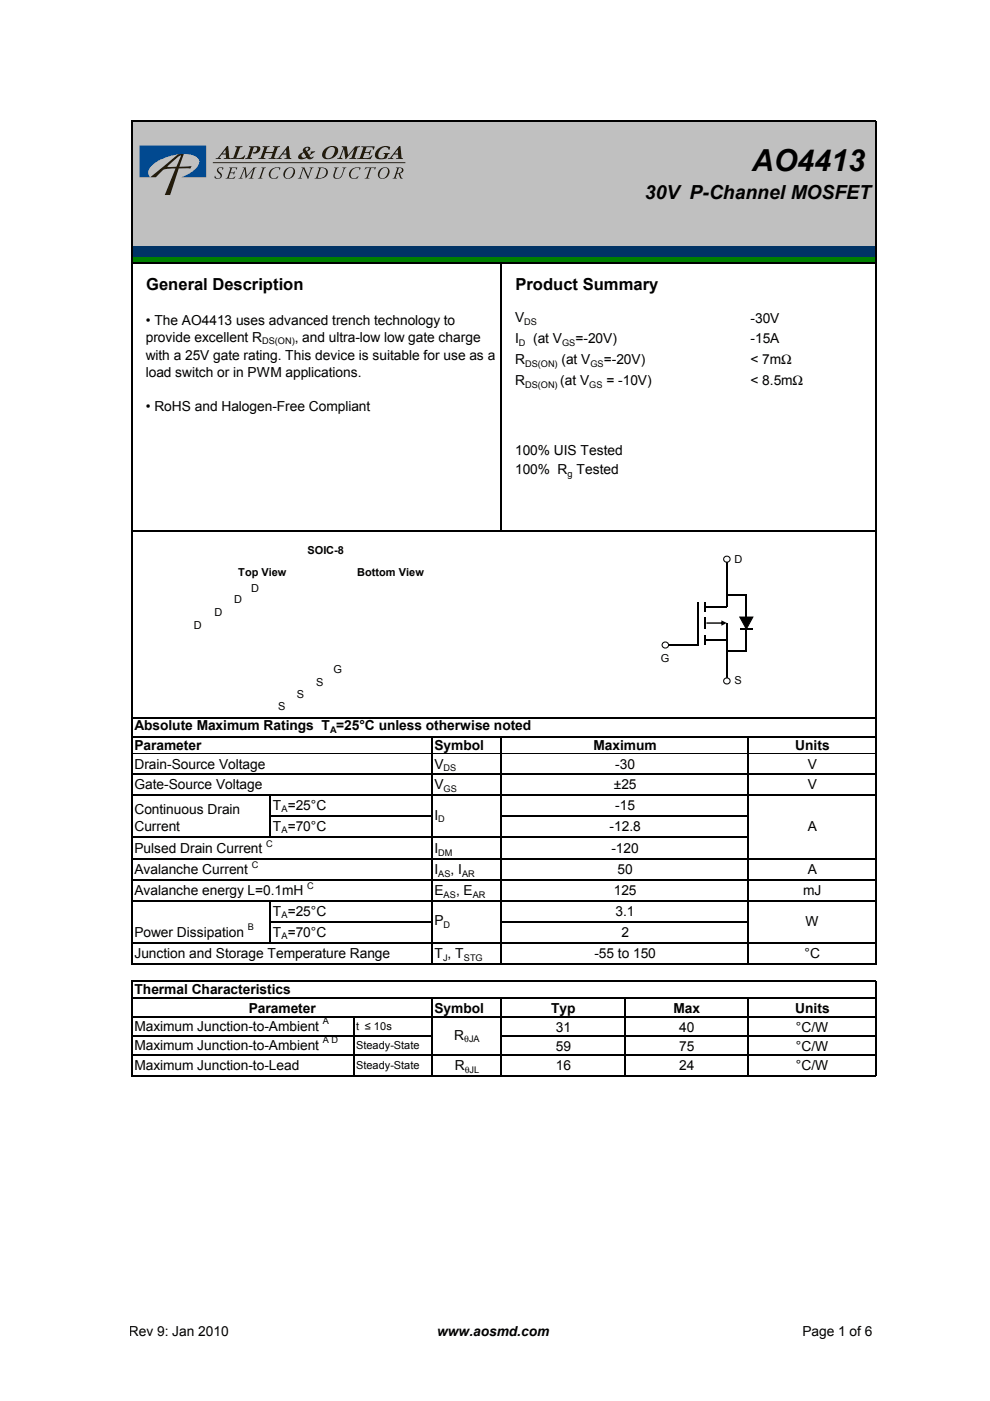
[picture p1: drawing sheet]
<svg xmlns="http://www.w3.org/2000/svg" width="210mm" height="297mm" viewBox="0 0 210 297" stroke-linecap="round" stroke-linejoin="round" font-family="sans-serif">
<path d="M28.1 25.7h157.6v26.6h-157.6z" fill="#c0c0c0"/>
<path d="M28.1 52.2h157.6v2.4h-157.6z" fill="#003365"/>
<path d="M28.1 54.6h157.6v1.3h-157.6z" fill="#008000"/>
<path d="M27.9 25.4v134.3M28.1 25.6h157.7M185.7 25.7v134M28.1 55.8h157.7M106.3 56v56.7M28.1 112.6h157.7M28.1 152.1h157.7M28.1 156.2h157.7M91.6 156.3v3.4M106.3 156.3v3.4M158.6 156.3v3.4" fill="none" stroke="#000" stroke-width=".25"/>
<path d="M28.1 159.7h157.7" fill="none" stroke="#000" stroke-width=".21"/>
<path d="M149.5 127.6v2.2M149.5 130.8v2.5M149.5 134.6v2.1" fill="none" stroke="#000" stroke-width=".42"/>
<path d="M154.1 119v9.7M141.7 136.8h6.2M147.9 127.6v9.3M149.5 128.7h4.6M149.5 135.7h4.6M154.1 126.2h4.1v4.6M154.1 132.1v11.8M158.2 133.3v4.7h-4.1" fill="none" stroke="#000" stroke-width=".3"/>
<g fill="#000">
<path d="M149.8 132h3.4v.2h-3.4zM153 131.5l1.1 .6-1.1 .6z"/>
<path d="M156.7 130.7h3.1l-1.6 2.9zM157 130.8l1.3 2.5h-.1l1.3-2.5 .1 .1h-2.8z"/>
</g>
<path d="M156.8 130.8h2.8l-1.4 2.5z" fill="#000"/>
<circle cx="154.1" cy="118.6" r=".67" fill="#fff"/>
<path d="M153.3 118.5a.8 .8 0 0 1 1.6 0 .8 .8 0 0 1-1.6 0zM153.5 118.6a.55 .55 0 0 0 1.1 0 .55 .55 0 0 0-1.1 0z" fill="#000"/>
<circle cx="141" cy="136.8" r=".66" fill="#fff"/>
<path d="M140.3 136.8a.78 .78 0 0 1 1.5 0 .78 .78 0 0 1-1.5 0zM140.5 136.8a.55 .55 0 0 0 1.1 0 .55 .55 0 0 0-1.1 0z" fill="#000"/>
<circle cx="154.1" cy="144.4" r=".67" fill="#fff"/>
<path d="M153.3 144.4a.8 .8 0 0 1 1.6 0 .8 .8 0 0 1-1.6 0zM153.5 144.4a.55 .55 0 0 0 1.1 0 .55 .55 0 0 0-1.1 0z" fill="#000"/>
<path d="M156.8 133.4h2.8" fill="none" stroke="#000" stroke-width=".3"/>
<g fill="#251a05">
<path d="M49.9 31h1.5v.2l-.5 .1-.8 2.1a1.68 1.68 0 0 0 1.8-.5l-.2 .8h-2.8l.1-.2 .5-.1 .7-2-.3-.3z"/>
<path d="M52.8 31h1.3a.69 .69 0 0 1 .9 .1 .69 .69 0 0 1 .1 .9 .94 .94 0 0 1-1.5 .4l.1-.1a.64 .64 0 0 0 .7-.3 .64 .64 0 0 0-.1-.8l-.5 .1-.7 2-.1 .2h.5l-.1 .2h-1.5l.5-.3 .4-.9 .3-1.2-.3-.1z"/>
<path d="M55.7 31h1.5v.2h-.5l-.4 1h1h.6l.3-.9-.4-.2 .1-.1h1.5l-.5 .3-.1 .2-.7 2 .4 .1-.1 .1-1.4-.1a.76 .76 0 0 0 .7-.9l.1-.2h-1.6l-.3 1 .4 .1v.1h-1.6l.1-.1 .5-.1 .2-.5 .5-1.7-.3-.1z"/>
<path d="M72.5 31h1l.3 1.9 1.1-1.4a1.25 1.25 0 0 1 1.5-.4l-.6 .3-.6 2 .4 .2-.1 .1h-1.5l.1-.1a.71 .71 0 0 0 .7-.9l.3-1.2-1.7 2.2h-.2l-.3-2.1-.6 1.7 .3 .3v.1h-1.1l.5-.3 .7-1.8 .1-.3-.4-.1z"/>
<path d="M76.7 31h1a2.42 2.42 0 0 1 1.7 .2l-.2 .5h-.1a.46 .46 0 0 0-.2-.5 .46 .46 0 0 0-.5 0h-.7l-.2 1a.83 .83 0 0 0 1.1-.4h.1l-.3 1.1h-.2v-.3a.68 .68 0 0 0-.9-.1l-.3 .9 .3 .1a1.93 1.93 0 0 0 1.7-.6v.1a.89 .89 0 0 1-1.3 .7h-2v-.1a.47 .47 0 0 0 .7-.4l.6-1.9-.4-.1z"/>
<path d="M80.1 31.6a2.05 2.05 0 0 1 2.6-.3l-.2 .5a1.03 1.03 0 0 0-1-.7 1.03 1.03 0 0 0-1 .8 1 1 0 0 0 .2 1.7 .7 .7 0 0 0 .7-.2 .7 .7 0 0 0 .2-.7l-.3-.1 .1-.1h1.2l-.3 .2a1.28 1.28 0 0 1-1.6 1.1 1.03 1.03 0 0 1-1.2-.6 1.03 1.03 0 0 1 .3-1.2z"/>
<path d="M46.2 35.6l.6-.1 .6 .1-.2 .4-.2-.4h-.5a.64 .64 0 0 0 .4 1.1 .83 .83 0 0 1-.3 1.2 .83 .83 0 0 1-1.1-.2l.1-.4a.56 .56 0 0 0 .7 .5 .56 .56 0 0 0 .3-.9l-.2-.1a.68 .68 0 0 1-.2-1.2z"/>
<path d="M48.6 35.5h1.7l-.2 .5-.2-.3-.7-.1-.3 .9a.72 .72 0 0 0 1-.2l-.3 .7a.45 .45 0 0 0-.4-.3 .45 .45 0 0 0-.4 .1l-.2 .9a1.24 1.24 0 0 0 1.3-.3 .87 .87 0 0 1-1.1 .5l-1-.1 .3-.1 .2-.3 .5-1.6z"/>
<path d="M51.5 35.5h.6l.2 1.8 1.1-1.2a.72 .72 0 0 1 1-.6l-.4 .3-.4 1.4-.2 .5 .3 .2-1-.1 .4-.2 .6-1.7-1.6 1.9-.2-1.9-.7 1.7 .2 .3h-.8l.1-.1a3.2 3.2 0 0 0 1-2z"/>
<path d="M55.5 35.5h.9l-.4 .3-.6 1.6v.3l.2 .2h-.9l.4-.3 .5-1.6 .1-.3z"/>
<path d="M57.5 35.9l.6-.3 .7-.1 .7 .1-.3 .5v-.3a1.24 1.24 0 0 0-1.6 .3 1.24 1.24 0 0 0 .2 1.7 1.27 1.27 0 0 0 1.2-.5 .97 .97 0 0 1-1.5 .5 1.14 1.14 0 0 1 0-1.9z"/>
<path d="M63.9 35.5h.7l.7 1.9 .6-1.7-.3-.2h.9l-.4 .3-.7 2.1-1.1-2.1-.6 1.8 .3 .3-.9-.1 .3-.1 .3-.7 .5-1.3z"/>
<path d="M70.9 35.5h.9l-.4 .3-.3 1.1-.1 .6a.89 .89 0 0 0 1 .2 .89 .89 0 0 0 .5-.8l.3-1.2-.2-.2h.9a.79 .79 0 0 0-.7 .9 1.42 1.42 0 0 1-1.7 1.5 .63 .63 0 0 1-.4-1l.4-1.1z"/>
<path d="M74.5 35.9l.6-.3 .7-.1 .7 .1-.3 .5v-.3a1.24 1.24 0 0 0-1.6 .3 1.24 1.24 0 0 0 .2 1.7 1.27 1.27 0 0 0 1.2-.5 .97 .97 0 0 1-1.5 .5 1.14 1.14 0 0 1 0-1.9z"/>
<path d="M77.6 35.4l2.1 .1-.2 .5-.2-.4h-.6l-.7 2 .3 .3-1-.1 .4-.2 .7-2-.7 .1-.4 .2z"/>
<path d="M48.1 31h.3l.2 1.9a.41 .41 0 0 0 .3 .7v.1h-1.5l.5-.3v-.6h-.9l-.5 .6 .4 .2-.1 .1h-1.1l.6-.3zM47.8 31.7l-.6 .8h.7z"/>
<path d="M61 31h.2l.2 1.9a.41 .41 0 0 0 .4 .7l-.1 .1h-1.4l.5-.3-.1-.6h-.8l-.5 .6 .3 .2v.1h-1.1l.5-.3zM60.6 31.7l-.6 .8h.7z"/>
<path d="M64.5 31.4l.5-.3a.52 .52 0 0 1 .8 .3 .52 .52 0 0 1-.5 .7h-.2l.4 .7a.45 .45 0 0 0 .4-.7h.9l-1.2 1a.52 .52 0 0 0 .9 .1 .84 .84 0 0 1-1.5 .2 1.35 1.35 0 0 1-1.8 0 1.28 1.28 0 0 1 1.1-1.1 .59 .59 0 0 1 .2-.9zM64.1 32.6a.49 .49 0 0 0 0 .8 .49 .49 0 0 0 .8-.3l-.5-.7zM64.8 31.4a.29 .29 0 0 0 .2 .5 .29 .29 0 0 0 .4-.3 .28 .28 0 0 0-.2-.3 .28 .28 0 0 0-.4 .1z"/>
<path d="M68.9 31.6l.9-.5a1.21 1.21 0 0 1 1.3 0 1.21 1.21 0 0 1 .5 1.2 1.97 1.97 0 0 1-3.2 .9 1.6 1.6 0 0 1 .5-1.6zM69.5 31.6a1.62 1.62 0 0 0-.3 1.9 1.56 1.56 0 0 0 1.7-2.2 .96 .96 0 0 0-1.4 .3z"/>
<path d="M84.6 31h.3l.2 1.9a.41 .41 0 0 0 .4 .7l-.1 .1h-1.5l.5-.3v-.6h-.9l-.4 .6 .3 .2-.1 .1h-1.1l.6-.3zM84.3 31.7l-.6 .8h.7z"/>
<path d="M60.4 36a1.25 1.25 0 0 1 2.1 0 1.46 1.46 0 0 1-.5 1.6 1.46 1.46 0 0 1-1.7 0 1.26 1.26 0 0 1 .1-1.6zM61 35.8l-.4 .5a.86 .86 0 0 0-.2 .9 .86 .86 0 0 0 .6 .6 1.49 1.49 0 0 0 1.1-2l-.5-.2z"/>
<path d="M67.4 35.5h.4a1.2 1.2 0 0 1 1.7 1.3 2.3 2.3 0 0 1-2.6 1.1l-.2-.1 .3-.2 .6-1.7 .1-.2zM68 35.6l-.6 2a1.23 1.23 0 0 0 1.4-.3 1.23 1.23 0 0 0 .1-1.5z"/>
<path d="M80.5 36a1.25 1.25 0 0 1 2 0 1.46 1.46 0 0 1-.5 1.6 1.46 1.46 0 0 1-1.7 0 1.26 1.26 0 0 1 .2-1.6zM81.1 35.8l-.4 .5a.86 .86 0 0 0-.3 .9 .86 .86 0 0 0 .7 .6 1.49 1.49 0 0 0 1-2l-.4-.2z"/>
<path d="M84 35.5a1.18 1.18 0 0 1 1.5 .6 .78 .78 0 0 1-.7 .7 1.13 1.13 0 0 0 .6 1.1l-.5-.1-.5-1-.3 .1-.2 .7 .2 .3h-.8l.3-.3 .5-1.6 .1-.3zM84.6 35.6l-.3 .9 .1 .2a.56 .56 0 0 0 .7-.4 .56 .56 0 0 0-.4-.7z"/>
<path d="M31.9 37.6h1.2a3.9 3.9 0 0 1 2.3-1.8l1.8-.1-2.3 5.6h1.2l1.8-5.6h2.5l.2-.5-2.6 .2 1-2.8-1.4 .2zM35.5 35.3l2.2-2 .7-.4-1 2.5h-1.5z"/>
</g>
<path d="M45.1 34.5h40.8" fill="none" stroke="#251a05" stroke-width=".21"/>
<path d="M29.5 30.9h14.2v6.7h-5.3a6.7 6.7 0 0 0 3.7-2.7 1.43 1.43 0 0 0-1.3-2 10.4 10.4 0 0 0-8.9 2.5 1.48 1.48 0 0 0 0 2.2h-2.4z" fill="#014990"/>
<path d="M106.3 182.2h52.3v8.9h-52.3z" fill="#fff"/>
<g fill="none" stroke="#000" stroke-width=".25">
<path d="M27.9 159.7v44.8M91.6 159.7v44.8M106.3 159.7v44.8M158.6 159.7v44.8M185.7 159.7v44.8M28.1 164.2h157.7M28.1 168.6h157.7M28.1 177.5h130.6M57.3 168.7v8.9M57.4 173.1h34.3M106.4 173.1h52.3M28.1 182.2h157.7"/>
<path d="M28.1 186.6h157.7M28.1 191.1h157.7M28.1 199.9h157.7M57.3 191.2v8.9M57.4 195.5h34.3M106.4 195.5h52.3M27.9 207.9v20.3M28.1 219.6h63.6M28.1 204.4h157.7M28.1 208h157.7M28.1 211.6h157.7M28.1 215.6h157.7"/>
<path d="M75 215.7v12.5M91.6 211.7v16.5M106.3 211.7v16.5M106.4 219.6h79.4M132.4 211.7v16.5M158.6 211.7v16.5M185.7 208.1v20.1M28.1 223.6h157.7M28.1 228.1h157.7"/>
</g>
<path d="M28.1 159.8h157.7" fill="none" stroke="#000" stroke-width=".21"/>
<text font-size="6.4" x="159.4" y="36.2">AO4413</text>
<text font-size="4.1" x="136.7" y="42.1">30V P-Channel MOSFET</text>
<g font-size="3.5">
<text x="31" y="61.4">General Description</text>
<text x="109.3" y="61.4">Product Summary</text>
</g>
<g font-size="2.9">
<text x="30.9" y="68.8">• The AO4413 uses advanced trench technology to</text>
<text x="109.2" y="68.4">V</text>
<text x="159.1" y="68.6">-30V</text>
<text x="30.9" y="76.4">with a 25V gate rating. This device is suitable for use as a</text>
<text x="30.9" y="72.4">provide excellent R</text>
<text x="62.5" y="72.4">, and ultra-low low gate charge</text>
<text x="109.2" y="72.8">I</text>
<text x="109.2" y="77.3">R</text>
<text x="113" y="72.8">(at V</text>
<text x="119" y="77.3">(at V</text>
<text x="122" y="72.8">=-20V)</text>
<text x="128" y="77.3">=-20V)</text>
<text x="159.1" y="72.8">-15A</text>
<text x="159.1" y="77.3">&lt; 7mΩ</text>
<text x="30.9" y="80">load switch or in PWM applications.</text>
<text x="109.2" y="81.7">R</text>
<text x="118.8" y="81.7">(at V</text>
<text x="128.6" y="81.7">= -10V)</text>
<text x="159.1" y="81.7">&lt; 8.5mΩ</text>
<text x="30.9" y="87.2">• RoHS and Halogen-Free Compliant</text>
<text x="109.2" y="96.5">100% UIS Tested</text>
<text x="109.2" y="100.5">100% R Tested</text>
<text x="28.5" y="154.8">Absolute Maximum Ratings T =25°C unless otherwise noted</text>
<text x="28.5" y="159">Parameter</text>
<text x="92.1" y="159">Symbol</text>
<text x="125.9" y="159">Maximum</text>
<text x="168.6" y="159">Units</text>
<text x="28.5" y="167.4">Gate-Source Voltage</text>
<text x="28.5" y="162.9">Drain-Source Voltage</text>
<text x="92.1" y="162.9">V</text>
<text x="92.1" y="167.4">V</text>
<text x="130.1" y="167.4">±25</text>
<text x="130.4" y="162.9">-30</text>
<text x="171.3" y="162.9">V</text>
<text x="171.3" y="167.4">V</text>
<text x="28.5" y="172.7">Continuous Drain</text>
<text x="57.9" y="171.7">T =25°C</text>
<text x="92.1" y="173.8">I</text>
<text x="130.4" y="171.8">-15</text>
<text x="28.5" y="176.3">Current</text>
<text x="57.9" y="176.1">T =70°C</text>
<text x="129.2" y="176.3">-12.8</text>
<text x="171.3" y="176.3">A</text>
<text x="28.5" y="185.4">Avalanche Current</text>
<text x="28.5" y="180.9">Pulsed Drain Current</text>
<text x="92.1" y="180.9">I</text>
<text x="92.1" y="185.4">I</text>
<text x="95.5" y="185.4">, I</text>
<text x="129.6" y="180.9">-120</text>
<text x="130.9" y="185.4">50</text>
<text x="171.3" y="185.4">A</text>
<text x="28.5" y="189.8">Avalanche energy L=0.1mH</text>
<text x="92.1" y="189.8">E</text>
<text x="96.7" y="189.8">, E</text>
<text x="130.1" y="189.8">125</text>
<text x="170.3" y="189.8">mJ</text>
<text x="57.9" y="194.1">T =25°C</text>
<text x="92.1" y="196.2">P</text>
<text x="130.5" y="194.3">3.1</text>
<text x="170.8" y="196.4">W</text>
<text x="28.5" y="198.7">Power Dissipation</text>
<text x="28.5" y="203.2">Junction and Storage Temperature Range</text>
<text x="57.9" y="198.6">T =70°C</text>
<text x="92.1" y="203.2">T , T</text>
<text x="126" y="203.2">-55 to 150</text>
<text x="131.7" y="198.7">2</text>
<text x="170.6" y="203.2">°C</text>
<text x="28.5" y="210.8">Thermal Characteristics</text>
<text x="52.7" y="214.8">Parameter</text>
<text x="92.1" y="214.8">Symbol</text>
<text x="116.8" y="214.8">Typ</text>
<text x="142.8" y="214.8">Max</text>
<text x="168.6" y="214.8">Units</text>
<text x="28.5" y="218.6">Maximum Junction-to-Ambient</text>
<text x="96.3" y="220.5">R</text>
<text x="117.9" y="218.8">31</text>
<text x="144" y="218.8">40</text>
<text x="168.7" y="218.8">°C/W</text>
<text x="28.5" y="226.8">Maximum Junction-to-Lead</text>
<text x="28.5" y="222.6">Maximum Junction-to-Ambient</text>
<text x="96.4" y="226.9">R</text>
<text x="117.9" y="226.9">16</text>
<text x="117.9" y="222.8">59</text>
<text x="144" y="222.8">75</text>
<text x="144" y="226.9">24</text>
<text x="168.7" y="226.9">°C/W</text>
<text x="168.7" y="222.8">°C/W</text>
<text x="27.3" y="283.2">Rev 9: Jan 2010</text>
<text x="92.7" y="283.2">www.aosmd.com</text>
<text x="170.1" y="283.2">Page 1 of 6</text>
</g>
<g font-size="2.3">
<text x="65.2" y="117.5">SOIC-8</text>
<text x="155.7" y="119.4">D</text>
<text x="50.5" y="122.1">Top View</text>
<text x="53.3" y="125.5">D</text>
<text x="75.7" y="122.1">Bottom View</text>
<text x="45.5" y="130.6">D</text>
<text x="49.6" y="127.8">D</text>
<text x="41.1" y="133.4">D</text>
<text x="70.7" y="142.7">G</text>
<text x="140.1" y="140.4">G</text>
<text x="62.9" y="148">S</text>
<text x="67.1" y="145.4">S</text>
<text x="155.7" y="145.1">S</text>
<text x="59" y="150.5">S</text>
<text x="75.5" y="218.5">t ≤ 10s</text>
<text x="75.5" y="222.5">Steady-State</text>
<text x="75.5" y="226.7">Steady-State</text>
</g>
<g font-size="1.9">
<text x="111.2" y="68.9">DS</text>
<text x="55.6" y="73">DS(ON)</text>
<text x="110" y="73.4">D</text>
<text x="111.3" y="77.8">DS(ON)</text>
<text x="119.2" y="73.4">GS</text>
<text x="125.2" y="77.8">GS</text>
<text x="111.3" y="82.3">DS(ON)</text>
<text x="124.9" y="82.3">GS</text>
<text x="120.4" y="101.1">g</text>
<text x="70" y="155.3">A</text>
<text x="94.1" y="163.5">DS</text>
<text x="94.1" y="167.9">GS</text>
<text x="59.7" y="172.3">A</text>
<text x="56.4" y="179.5">C</text>
<text x="59.7" y="176.7">A</text>
<text x="92.9" y="174.3">D</text>
<text x="53.4" y="183.9">C</text>
<text x="92.9" y="185.9">AS</text>
<text x="92.9" y="181.5">DM</text>
<text x="98" y="185.9">AR</text>
<text x="65.2" y="188.4">C</text>
<text x="94.1" y="190.4">AS</text>
<text x="100.2" y="190.4">AR</text>
<text x="52.5" y="197.3">B</text>
<text x="59.7" y="194.7">A</text>
<text x="94.1" y="196.8">D</text>
<text x="59.7" y="199.1">A</text>
<text x="93.9" y="203.7">J</text>
<text x="98.3" y="203.7">STG</text>
<text x="68.5" y="221.2">A D</text>
<text x="68.5" y="217.2">A</text>
<text x="98.4" y="221">θJA</text>
<text x="98.6" y="227.4">θJL</text>
</g>
</svg>
